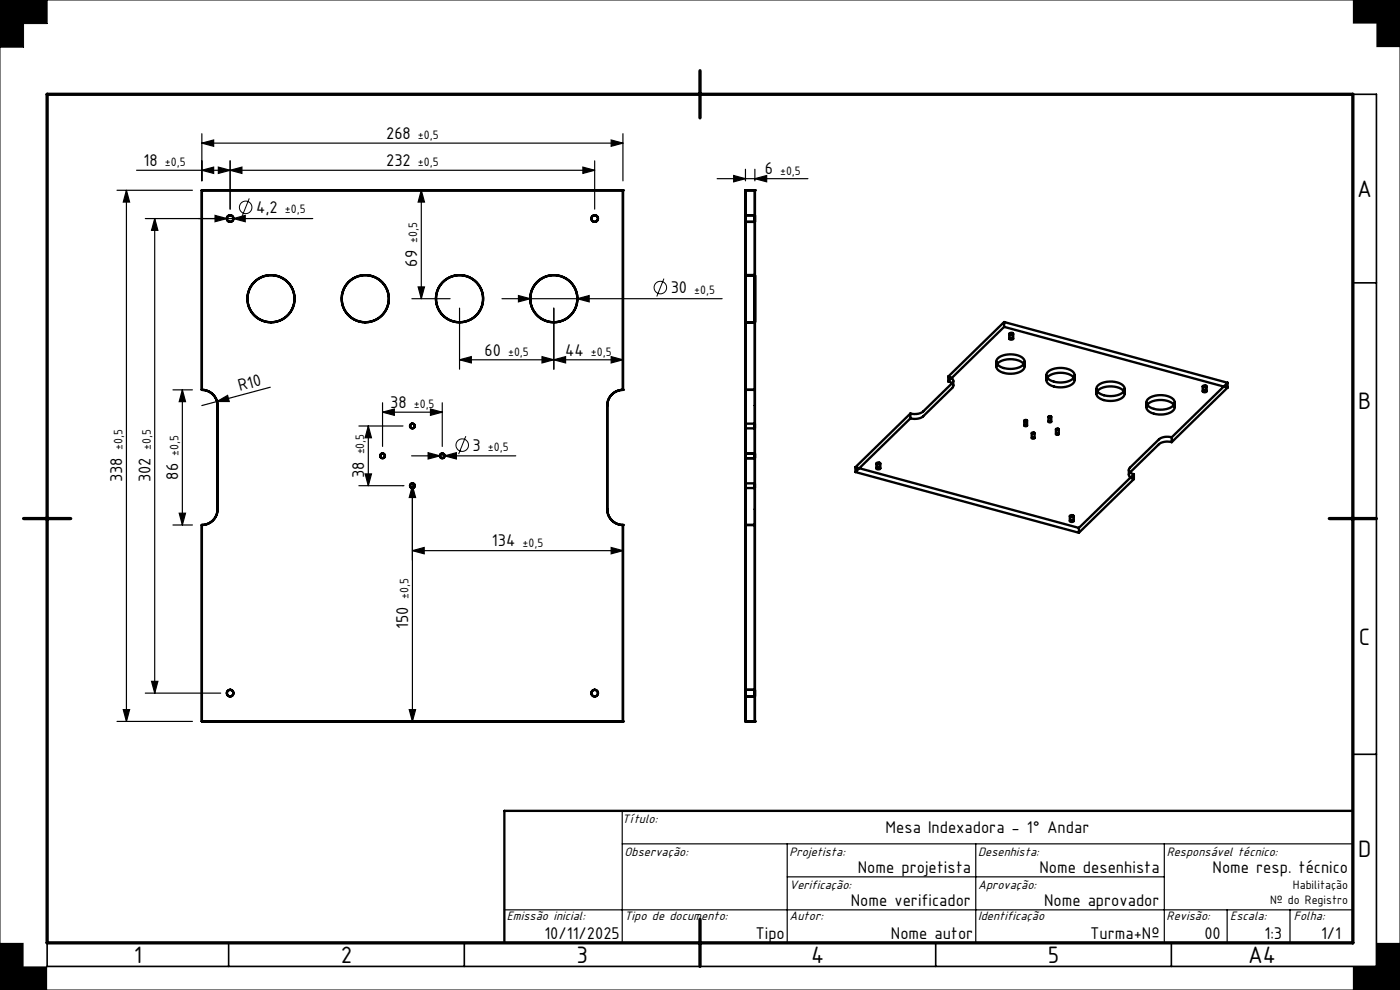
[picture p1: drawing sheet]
<svg xmlns="http://www.w3.org/2000/svg" width="297mm" height="210mm" viewBox="0 0 297 210" stroke-linecap="round" stroke-linejoin="round" font-family="sans-serif">
<g fill="none" stroke="#000" stroke-width=".21">
<path d="M0 0h297v210h-297zM10 0v5h-5v5h-5M148.1 19.6l.8 .8M148.5 19.5v1M148.9 19.6l-.8 .8M148 20h1M52.9 42.1l-1.5 3.8M140.8 59.1l-1.5 3.8M98.8 92.5l-1.5 3.8M9.5 110h1M9.6 109.6l.8 .8M10 109.5v1"/>
<path d="M10.4 109.6l-.8 .8"/>
<circle cx="52.1" cy="44" r="1.33"/>
<circle cx="140.1" cy="61" r="1.33"/>
<circle cx="98.1" cy="94.4" r="1.33"/>
</g>
<g fill="none" stroke="#000" stroke-width=".25">
<path d="M42.8 30.4l2.5-.7v1.3zM42.8 36.1l2.5-.7v1.4zM42.8 28.4v10M42.8 30.4h89.4M46.3 35.4l2.5 .7-2.5 .7zM48.8 36.1l2.5-.7v1.4zM48.8 34.1v10.3M123.7 35.4l2.5 .7-2.5 .7zM126.2 36.1h-97.2M126.2 34.1v10.3M129.7 29.7l2.5 .7-2.5 .6zM132.2 28.4v10"/>
<path d="M152.1 37.9h19.3M155.6 37.2l2.5 .7-2.5 .7zM158.1 35.9v2.5M160.1 37.9l2.5-.7v1.4zM160.1 35.9v2.5M24.8 40.4h16M26.8 40.4v112.6M26.8 40.4l.7 2.5h-1.3zM32.8 46.4v100.6M32.8 46.4l.7 2.5h-1.3zM45.6 45.7l2.5 .7-2.5 .6zM49.5 46.4l2.5-.7v1.3z"/>
<path d="M66.3 46.4h-35.5M89.4 40.4v23M89.4 40.4l.6 2.5h-1.3zM87.4 63.4h8.1M88.7 60.9h1.3l-.6 2.5zM97.5 76.3l2.5-.7v1.4zM97.5 65.4v12.9M97.5 76.3h34.7M106.5 63.4h46.7M110 62.7l2.5 .7-2.5 .6zM115 75.6l2.5 .7-2.5 .7zM117.5 65.4v12.9"/>
<path d="M117.5 76.3l2.5-.7v1.4zM122.5 63.4l2.5-.7v1.3zM129.7 75.6l2.5 .7-2.5 .7zM36.7 82.7h4.1M38.7 82.7v28.7M38.7 82.7l.7 2.5h-1.4zM46 85.2l2.3-1.3 .3 1.3zM57.3 82.1l-14.5 3.9M76.1 90.4h9.4M78.1 90.4v12.6M78.1 90.4l.7 2.5h-1.3zM81.2 87.4l2.5-.6v1.3z"/>
<path d="M81.2 85.4v9.3M81.2 87.4h12.6M87.3 96.7h22.1M90.8 96l2.5 .7-2.5 .7zM91.3 86.8l2.5 .6-2.5 .7zM93.8 85.4v9.3M94.3 96.7l2.5-.7v1.4zM36.7 111.4h4.1M38 108.9h1.4l-.7 2.5zM76.1 103h9.4M77.5 100.5h1.3l-.7 2.5zM85.5 103h.1"/>
<path d="M87.5 116.8h44.7M87.5 103v50M87.5 116.8l2.5-.7v1.4zM87.5 103l.7 2.5h-1.4zM129.7 116.1l2.5 .7-2.5 .7zM24.8 153h16M26.2 150.5h1.3l-.7 2.5zM30.8 147h16M32.2 144.5h1.3l-.7 2.5zM86.8 150.5h1.4l-.7 2.5zM132 179h155M132 172v28"/>
<path d="M167 179v21M207 179v21M247 179v21M107 193h180M167 186h80M260.3 193v7M273.7 193v7"/>
</g>
<path d="M10 20h282v185h-282zM287 20v180h-277M287 60h5M282 110h10M287 160h5M148.5 195v10M48.5 200v5M98.5 200v5M198.5 200v5M248.5 200v5" fill="none" stroke="#000" stroke-width=".35"/>
<g fill="none" stroke="#000" stroke-width=".5">
<path d="M42.8 40.4h89.4v42.3a3.3 3.3 0 0 0-3.4 3.3v22a3.3 3.3 0 0 0 3.4 3.4v41.6h-89.4v-41.6a3.3 3.3 0 0 0 3.4-3.4v-22a3.3 3.3 0 0 0-3.4-3.3zM158.1 45.7v1.4zM158.1 58.4v10zM158.1 47.1h2M158.1 45.7h2M158.1 58.4h2M160.1 45.7v1.4zM160.1 58.4v10zM158.1 68.4h2M201.2 79.9a.96 .96 0 0 1 .9 1.2l-6.3 6.2a3.1 3.1 0 0 1-2.7 .4M201.2 79.9v1M211.4 76.7v1"/>
<path d="M211.8 77a4.5 4.5 0 0 1 5.4 .3 1.28 1.28 0 0 1-1.1 1.7 4.6 4.6 0 0 1-4.6-.7l-.1-.8zM211.8 75.9a4.5 4.5 0 0 1 5.4 .4 1.28 1.28 0 0 1-1.1 1.7 4.6 4.6 0 0 1-4.6-.8l-.1-.7zM213 68.3l-11.8 11.6M213 69.3l47.4 12.9M213 68.3l47.4 12.9M213 68.3v1M213 69.3l-11.8 11.6M214.1 70.8v1M214.1 71.8a.4 .4 0 0 1 .5-.2 .4 .4 0 0 1 .3 .4 .45 .45 0 0 1-.8-.2zM214.1 70.7a.4 .4 0 0 1 .5-.1 .4 .4 0 0 1 .3 .3 .45 .45 0 0 1-.8-.2zM214.9 70.8v1M217.4 76.7v1"/>
<path d="M222 79.6v1M222.4 79.9a4.5 4.5 0 0 1 5.5 .3 1.28 1.28 0 0 1-1.2 1.7 4.6 4.6 0 0 1-4.5-.8l-.2-.7zM222.4 78.8a4.5 4.5 0 0 1 5.5 .4 1.28 1.28 0 0 1-1.2 1.6 4.6 4.6 0 0 1-4.5-.7l-.2-.7zM228 79.6v1M158.1 82.7v28.7M158.1 96.2v1zM158.1 89.9v1zM158.1 82.7v-42.3h2v42.3M158.1 97.2h2M158.1 96.2h2M158.1 90.9h2M158.1 89.9h2"/>
<path d="M158.1 82.7h2M160.1 82.7v28.7M160.1 96.2v1zM160.1 89.9v1zM181.5 99.1l47.4 12.9M181.5 99.1v1M185.9 98.3v1.1M185.9 99.3a.4 .4 0 0 1 .5-.2 .4 .4 0 0 1 .3 .4 .45 .45 0 0 1-.8-.2zM185.9 98.2a.4 .4 0 0 1 .5-.1 .4 .4 0 0 1 .3 .3 .45 .45 0 0 1-.8-.2zM186.8 98.3v1.1M193.1 88.7l-11.6 11.4M193.1 87.7l-11.6 11.4"/>
<path d="M193.1 87.7v1M201.2 80.9a.96 .96 0 0 1 .9 1.2l-6.3 6.2a3.1 3.1 0 0 1-2.7 .4M202.2 80.8v1M217.3 89.2v1.1M217.3 90.2a.3 .3 0 0 1 .3-.1 .3 .3 0 0 1 .3 .2 .3 .3 0 0 1-.4 .1 .3 .3 0 0 1-.2-.2zM217.3 89.2a.3 .3 0 0 1 .3-.1 .3 .3 0 0 1 .3 .2 .3 .3 0 0 1-.4 .1 .3 .3 0 0 1-.2-.2zM217.9 89.2v1.1M218.9 91.9v1M218.9 92.8a.3 .3 0 0 1 .3-.1 .3 .3 0 0 1 .2 .3 .3 .3 0 0 1-.3 .1 .3 .3 0 0 1-.2-.3zM218.9 91.8a.3 .3 0 0 1 .3-.1 .3 .3 0 0 1 .2 .2 .3 .3 0 0 1-.3 .2 .3 .3 0 0 1-.2-.3zM219.5 91.9v1M222.4 88.4v1"/>
<path d="M222.5 89.4a.3 .3 0 0 1 .3-.1 .3 .3 0 0 1 .2 .2 .3 .3 0 0 1-.3 .1 .3 .3 0 0 1-.2-.2zM222.5 88.3a.3 .3 0 0 1 .3-.1 .3 .3 0 0 1 .2 .3 .3 .3 0 0 1-.3 .1 .3 .3 0 0 1-.2-.3zM223 88.4v1M224 91.1v1M224 92a.3 .3 0 0 1 .4-.1 .3 .3 0 0 1 .2 .3 .3 .3 0 0 1-.3 .1 .3 .3 0 0 1-.3-.3zM224 91a.3 .3 0 0 1 .4-.1 .3 .3 0 0 1 .2 .2 .3 .3 0 0 1-.3 .1 .3 .3 0 0 1-.3-.2zM224.6 91.1v1M232.6 82.5v1M233 82.7a4.5 4.5 0 0 1 5.5 .4 1.28 1.28 0 0 1-1.2 1.7 4.6 4.6 0 0 1-4.5-.8l-.2-.7zM233 81.7a4.5 4.5 0 0 1 5.5 .3 1.28 1.28 0 0 1-1.2 1.7 4.6 4.6 0 0 1-4.5-.7l-.2-.7zM238.6 82.5v1M239.5 99.7v1"/>
<path d="M243.2 85.4v1M243.6 85.6a4.5 4.5 0 0 1 5.5 .4 1.28 1.28 0 0 1-1.1 1.6 4.6 4.6 0 0 1-4.6-.7l-.2-.5zM243.6 84.6a4.5 4.5 0 0 1 5.5 .3 1.28 1.28 0 0 1-1.1 1.7 4.6 4.6 0 0 1-4.6-.7l-.2-.8zM248.6 93.8a3.1 3.1 0 0 0-2.7 .4l-6.2 6a.77 .77 0 0 0-.1 .9 .77 .77 0 0 0 .7 .4l.2 .1M248.6 92.8a3.1 3.1 0 0 0-2.7 .4l-6.2 6a.77 .77 0 0 0-.1 .8 .77 .77 0 0 0 .7 .5l.2 .1M248.6 92.8v1M249.2 85.4v1M255.1 82v1M255.2 82.9a.4 .4 0 0 1 .4-.2 .4 .4 0 0 1 .3 .4 .45 .45 0 0 1-.7-.2zM255.2 81.9a.4 .4 0 0 1 .4-.2 .4 .4 0 0 1 .3 .4 .45 .45 0 0 1-.7-.2zM256 82v1M260.4 81.2l-11.8 11.6"/>
<path d="M260.4 82.2l-11.8 11.6M260.4 81.2v1M158.1 102.5v1zM158.1 111.4v41.6h2v-41.6M158.1 103.5h2M158.1 102.5h2M158.1 111.4h2M160.1 102.5v1zM181.5 100.1l47.4 12.9M227 109.5v1M227 110.4a.4 .4 0 0 1 .4-.2 .4 .4 0 0 1 .3 .4 .45 .45 0 0 1-.7-.2zM227 109.4a.4 .4 0 0 1 .4-.2 .4 .4 0 0 1 .3 .4 .45 .45 0 0 1-.7-.2z"/>
<path d="M227.8 109.5v1M228.9 112v1M240.5 100.6l-11.6 11.4M240.5 101.6l-11.6 11.4M240.5 100.6v1M158.1 146.3v1.4zM158.1 147.7h2M158.1 146.3h2M160.1 146.3v1.4zM287 172h-180v28"/>
<circle cx="48.8" cy="46.4" r=".7"/>
<circle cx="126.2" cy="46.4" r=".7"/>
<circle cx="57.5" cy="63.4" r="5"/>
<circle cx="77.5" cy="63.4" r="5"/>
<circle cx="97.5" cy="63.4" r="5"/>
<circle cx="117.5" cy="63.4" r="5"/>
<circle cx="81.2" cy="96.7" r=".5"/>
<circle cx="87.5" cy="90.4" r=".5"/>
<circle cx="93.8" cy="96.7" r=".5"/>
<circle cx="87.5" cy="103" r=".5"/>
<circle cx="48.8" cy="147" r=".7"/>
<circle cx="126.2" cy="147" r=".7"/>
</g>
<path d="M148.5 15v10M10 20h277v180h-277zM5 110h10M282 110h10M148.5 195v10" fill="none" stroke="#000" stroke-width=".7"/>
<path d="M0 0v10h5v-5h5v-5zM0 200v10h10v-5h-5v-5zM287 205v5h10v-10h-5v5zM287 0v5h5v5h5v-10z" fill-rule="evenodd" fill="#000"/>
<g fill="#000">
<path d="M46 85.2l2.3-1.3 .3 1.3z"/>
<path d="M48.8 36.1l2.5-.7v1.4zM123.7 35.4l2.5 .7-2.5 .7z"/>
<path d="M129.7 29.7l2.5 .7-2.5 .6zM42.8 30.4l2.5-.7v1.3zM115 75.6l2.5 .7-2.5 .7zM97.5 76.3l2.5-.7v1.4zM46.3 35.4l2.5 .7-2.5 .7zM42.8 36.1l2.5-.7v1.4zM160.1 37.9l2.5-.7v1.4zM155.6 37.2l2.5 .7-2.5 .7z"/>
<path d="M26.8 40.4l.7 2.5h-1.3zM26.2 150.5h1.3l-.7 2.5zM32.8 46.4l.7 2.5h-1.3zM32.2 144.5h1.3l-.7 2.5zM38.7 82.7l.7 2.5h-1.4zM38 108.9h1.4l-.7 2.5zM87.5 103l.7 2.5h-1.4zM86.8 150.5h1.4l-.7 2.5z"/>
<path d="M131.9 40.4a.25 .25 0 0 1 .5 0 .25 .25 0 0 1-.5 0zM42.6 40.4a.25 .25 0 0 1 .5 0 .25 .25 0 0 1-.5 0zM42.6 82.7a.25 .25 0 0 1 .5 0 .25 .25 0 0 1-.5 0zM42.6 111.4a.25 .25 0 0 1 .5 0 .25 .25 0 0 1-.5 0zM42.6 153a.25 .25 0 0 1 .5 0 .25 .25 0 0 1-.5 0zM131.9 153a.25 .25 0 0 1 .5 0 .25 .25 0 0 1-.5 0zM131.9 111.4a.25 .25 0 0 1 .5 0 .25 .25 0 0 1-.5 0zM131.9 82.7a.25 .25 0 0 1 .5 0 .25 .25 0 0 1-.5 0z"/>
<path d="M157.9 40.4a.25 .25 0 0 1 .5 0 .25 .25 0 0 1-.5 0zM157.9 153a.25 .25 0 0 1 .5 0 .25 .25 0 0 1-.5 0zM159.9 153a.25 .25 0 0 1 .5 0 .25 .25 0 0 1-.5 0zM159.9 40.4a.25 .25 0 0 1 .5 0 .25 .25 0 0 1-.5 0z"/>
<path d="M110 62.7v1.3l2.5-.6zM122.5 63.4l2.5 .6v-1.3zM45.6 45.7v1.3l2.5-.6zM49.5 46.4l2.5 .6v-1.3zM81.2 87.4l2.5-.6v1.3zM91.3 86.8l2.5 .6-2.5 .7zM87.5 116.8l2.5-.7v1.4zM129.7 116.1l2.5 .7-2.5 .7z"/>
<path d="M117.5 76.3l2.5-.7v1.4zM129.7 75.6l2.5 .7-2.5 .7z"/>
<path d="M90.8 96v1.4l2.5-.7zM94.3 96.7l2.5 .7v-1.4z"/>
<path d="M77.5 100.5h1.3l-.7 2.5zM78.1 90.4l.7 2.5h-1.3zM88.7 60.9h1.3l-.6 2.5zM89.4 40.4l.6 2.5h-1.3z"/>
</g>
<g font-size="5.4">
<text x="287.9" y="41.8">A</text>
<text x="288.1" y="86.8">B</text>
<text x="288.3" y="136.8">C</text>
<text x="288.1" y="181.8">D</text>
<text x="28.4" y="204.3">1</text>
<text x="72.3" y="204.3">2</text>
<text x="122.3" y="204.3">3</text>
<text x="172.1" y="204.3">4</text>
<text x="222.3" y="204.3">5</text>
<text x="264.8" y="204.2">A4</text>
</g>
<g font-size="3.9">
<text x="81.9" y="29.5">268</text>
<text x="30.5" y="35.2">18</text>
<text x="81.9" y="35.2">232</text>
<text x="162.2" y="37">6</text>
<text x="54.3" y="45.2">4,2</text>
<text x="88.5" y="56.6" transform="rotate(-90 88.5 56.6)">69</text>
<text x="142.3" y="62.2">30</text>
<text x="102.8" y="75.4">60</text>
<text x="119.9" y="75.4">44</text>
<text x="50.8" y="83" transform="rotate(-15 50.8 83)">R10</text>
<text x="82.8" y="86.5">38</text>
<text x="100.3" y="95.7">3</text>
<text x="37.8" y="101.7" transform="rotate(-90 37.8 101.7)">86</text>
<text x="77.2" y="101.4" transform="rotate(-90 77.2 101.4)">38</text>
<text x="25.9" y="102.3" transform="rotate(-90 25.9 102.3)">338</text>
<text x="31.9" y="102.3" transform="rotate(-90 31.9 102.3)">302</text>
<text x="104.4" y="115.9">134</text>
<text x="86.6" y="133.4" transform="rotate(-90 86.6 133.4)">150</text>
<text x="187.9" y="176.6">Mesa Indexadora - 1° Andar</text>
<text x="182" y="185.1">Nome projetista</text>
<text x="220.5" y="185.1">Nome desenhista</text>
<text x="257.2" y="185.1">Nome resp. técnico</text>
<text x="180.5" y="192.1">Nome verificador</text>
<text x="221.5" y="192.1">Nome aprovador</text>
<text x="115.5" y="199.1">10/11/2025</text>
<text x="160.3" y="199.1">Tipo</text>
<text x="189" y="199.1">Nome autor</text>
<text x="231.2" y="199.1">Turma+Nº</text>
<text x="255.5" y="199.1">00</text>
<text x="268.2" y="199.1">1:3</text>
<text x="280.3" y="199.1">1/1</text>
</g>
<g font-size="2.9">
<text x="132" y="174.7">Título:</text>
<text x="132.5" y="181.7">Observação:</text>
<text x="167.5" y="181.7">Projetista:</text>
<text x="207.5" y="181.7">Desenhista:</text>
<text x="247.5" y="181.7">Responsável técnico:</text>
<text x="167.5" y="188.7">Verificação:</text>
<text x="207.5" y="188.7">Aprovação:</text>
<text x="107.5" y="195.2">Emissão inicial:</text>
<text x="132.5" y="195.2">Tipo de documento:</text>
<text x="167.5" y="195.2">Autor:</text>
<text x="207.5" y="195.2">Identificação</text>
<text x="247.5" y="195.2">Revisão:</text>
<text x="261" y="195.2">Escala:</text>
<text x="274.5" y="195.2">Folha:</text>
</g>
<g font-size="2.8">
<text x="88.7" y="29.5">±0,5</text>
<text x="35" y="35.3">±0,5</text>
<text x="88.7" y="35.3">±0,5</text>
<text x="165.5" y="37">±0,5</text>
<text x="60.4" y="45.3">±0,5</text>
<text x="88.5" y="51.6" transform="rotate(-90 88.5 51.6)">±0,5</text>
<text x="147.3" y="62.3">±0,5</text>
<text x="107.8" y="75.5">±0,5</text>
<text x="125.4" y="75.5">±0,5</text>
<text x="87.8" y="86.6">±0,5</text>
<text x="26" y="95.5" transform="rotate(-90 26 95.5)">±0,5</text>
<text x="32" y="95.5" transform="rotate(-90 32 95.5)">±0,5</text>
<text x="103.5" y="95.7">±0,5</text>
<text x="37.8" y="96.7" transform="rotate(-90 37.8 96.7)">±0,5</text>
<text x="77.3" y="96.4" transform="rotate(-90 77.3 96.4)">±0,5</text>
<text x="110.9" y="116">±0,5</text>
<text x="86.6" y="127.1" transform="rotate(-90 86.6 127.1)">±0,5</text>
<text x="269.4" y="191.7">Nº do Registro</text>
<text x="274.3" y="188.7">Habilitação</text>
</g>
</svg>
